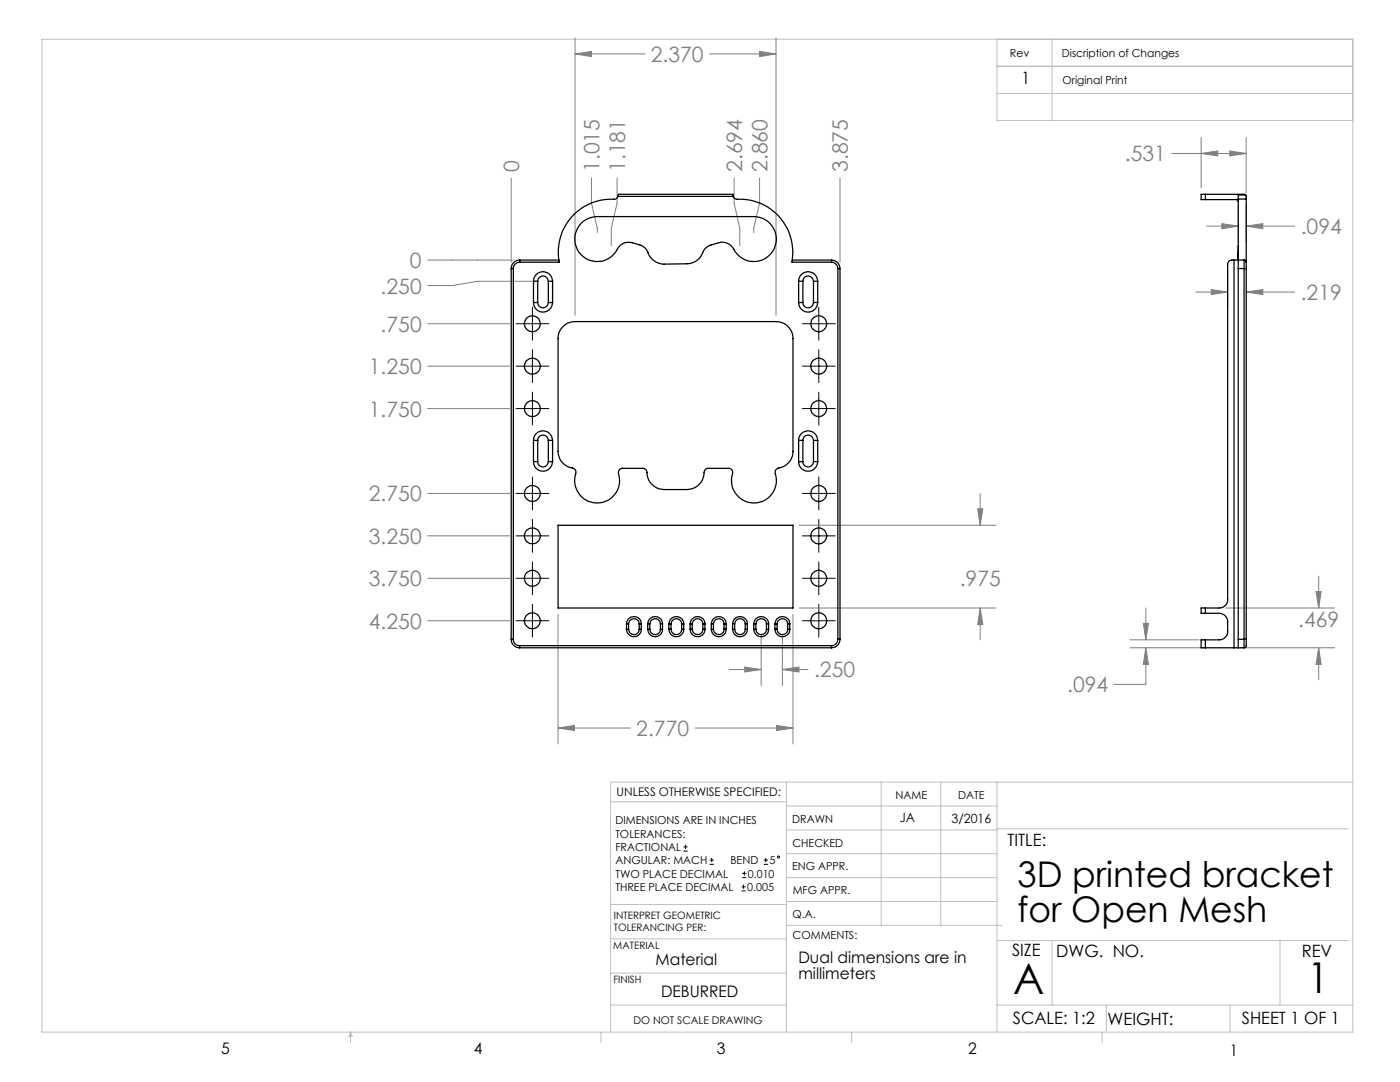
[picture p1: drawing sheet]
<svg xmlns="http://www.w3.org/2000/svg" width="279mm" height="216mm" viewBox="0 0 279 216" stroke-linecap="round" stroke-linejoin="round" font-family="sans-serif">
<g fill="none" stroke="#000" stroke-width=".2">
<path d="M103 64.6h6.5M103 73.1h6.5M106.3 61.3v6.6M106.3 69.8v6.5M106.3 78.2v6.6M160.1 64.6h6.6M160.1 73.1h6.6M163.4 61.3v6.6M163.4 69.8v6.5M163.4 78.2v6.6M103 81.5h6.5M103 98.5h6.5"/>
<path d="M106.3 95.2v6.5M160.1 81.5h6.6M160.1 98.5h6.6M163.4 95.2v6.5M103 106.9h6.5M103 115.4h6.5M106.3 103.6v6.6M106.3 112.1v6.6M160.1 106.9h6.6M160.1 115.4h6.6M163.4 103.6v6.6M163.4 112.1v6.6"/>
<path d="M103 123.9h6.5M106.3 120.6v6.5M160.1 123.9h6.6M163.4 120.6v6.5M136.4 169.8h.8M136.4 169h.8M136.8 168.6v.8M141.6 172.5h.9M141.6 171.6h.9M142 171.2v.8M148 177.8h.8M148 177h.8"/>
<path d="M148.1 175.1h.8M148.1 174.3h.8M148.4 176.5v.8M148.6 173.9v.8M152.4 172.5h.8M152.4 171.6h.8M152.8 171.2v.8"/>
<circle cx="155.4" cy="171" r=".2"/>
</g>
<g fill="none" stroke="#808080" stroke-width=".2">
<path d="M114.8 10.8l3.2-.5v1zM114.8 7.6v55.3M114.8 10.8h13.9M141.6 10.8h13.3M151.6 10.3l3.3 .5-3.3 .5zM154.9 7.6v55.3M102 35.5v16.8M118 35.5v5l1.2 5v.9M123.2 35.5v5l-1.2 5v3.5M146.5 35.5v5l1.1 5v3.5M151.6 35.5v5l-1.2 5v.9M167.6 35.5v16.8"/>
<path d="M233.9 30.6h14.8M239.7 30.6l3.3-.5v1zM239.7 27.4v10.1M245.4 30.1l3.3 .5-3.3 .5zM248.7 27.4v11.1M85.3 51.9h17.1M107.1 56.1h-11.8l-5 .9h-5M238.7 58.3h6.3M240.8 45.1h6.3M241.7 57.8l3.3 .5-3.3 .5zM243.8 44.6l3.3 .5-3.3 .5zM245 54v7.5"/>
<path d="M247.1 41v7.3M248.7 45.1l3.3-.5v1zM248.7 58.3l3.3-.5v1zM248.7 41v7.3M248.7 45.1h9.7M248.7 58.3h9.7M85.3 64.6h16.4M85.3 73.1h16.4M85.3 81.5h16.4M85.3 98.5h16.4M195.6 98.5v6.3M85.3 106.9h16.4"/>
<path d="M85.3 115.4h16.4M159.5 104.8h39.3M195.1 101.5h1l-.5 3.3zM262.6 118h1.1l-.5 3.3zM263.2 115v6.3M85.3 123.9h16.4M111.4 122.6v25.8M145.6 133.6h6.3M148.6 133.1l3.3 .5-3.3 .5zM151.9 126.8v10M156.1 133.6l3.4-.5v1zM156.1 126.8v10"/>
<path d="M156.1 133.6h5.2M158.3 122.6v25.8M159.5 121.3h39.3M195.6 121.3l.5 3.3h-1zM195.6 121.3v6.4M225.5 129.3h15.1M225.5 127.7h13.8M228.2 124.4h1l-.5 3.3zM228.7 129.3l.5 3.3h-1zM228.7 129.3v7.3h-6.4M228.7 121.3v6.4M244.6 121.3h21.7"/>
<path d="M247.5 129.3h18.8M263.2 129.3l.5 3.3h-1.1zM263.2 129.3v6.3M111.4 145.3l3.3-.6v1.1zM111.4 145.3h14.4M138.7 145.3h19.6M155 144.7l3.3 .6-3.3 .5z"/>
</g>
<g fill="none" stroke="#c0c0c0" stroke-width=".2">
<path d="M8.4 7.8h261.6v198.2h-261.6zM199 7.8v16.3h71M199 13.2h71M199 18.7h71M210 7.8v16.3M121.8 160h35.2M157 156.1v49.9M175.9 156.1v28.5M187.7 156.1v28.5M199 156.1v49.9M270 156.1h-148.2v49.9M157 170.4h42"/>
<path d="M157 165.6h42M157 160.8h42M157 175.1h42M157 179.9h42M199 165.4h70.1M121.8 194.2h35.2M121.8 187.3h35.2M121.8 180.5h35.2M157 184.6h42.9M199 187.7h70.1M210 187.7v12.9M255.4 187.7v12.9"/>
<path d="M70 206v2.1M70 206l.3 .8h-.7zM119.9 206v2.1M121.8 200.6h35.2M170 206v2.1M199 200.6h71M220 206v2.1M220.8 200.6v5.4M245.5 200.6v5.4"/>
</g>
<path d="M151.6 10.3l3.3 .5-3.3 .5zM114.8 10.8l3.2-.5v1zM195.6 121.3l.5 3.3h-1zM195.1 101.5h1l-.5 3.3zM111.4 145.3l3.3-.6v1.1zM155 144.7l3.3 .6-3.3 .5zM156.1 133.6l3.4-.5v1zM148.6 133.1l3.3 .5-3.3 .5zM245.4 30.1l3.3 .5-3.3 .5zM239.7 30.6l3.3-.5v1zM248.7 45.1l3.3-.5v1zM243.8 44.6l3.3 .5-3.3 .5zM263.2 129.3l.5 3.3h-1.1zM262.6 118h1.1l-.5 3.3zM248.7 58.3l3.3-.5v1zM241.7 57.8l3.3 .5-3.3 .5zM228.2 124.4h1l-.5 3.3zM228.7 129.3l.5 3.3h-1z" fill="#808080"/>
<g fill="none" stroke="#000" stroke-width=".25">
<path d="M123.3 39.2a.82 .82 0 0 1-.8 .6 10.5 10.5 0 0 0-10.9 12.5h-7.9M123.3 39.2l.1-.4h22.9v.4M123.3 39.2h23M146.3 39.2a.82 .82 0 0 0 .8 .6 10.6 10.6 0 0 1 10.9 12.5h7.9M240.6 38.8h-.9v1h.9M240.6 39.8h6.2l.3 .3v.2M240.6 38.8h7.8l.2 .1M240.6 38.8v1M247.1 39.7v12.2M247.1 39.7h1.6M248.6 38.9l.1 .8M248.6 38.9h-1.5v.8"/>
<path d="M248.7 39.7v12.6M102 53.6h.4M102 53.6v74M102.4 53.6v74M103.7 52.3a1.26 1.26 0 0 0-1.3 1.3M103.7 51.9v.4M103.7 51.9a1.69 1.69 0 0 0-1.7 1.7M103.7 51.9h7.8M106.5 56.1a1.91 1.91 0 0 1 1.9-1.9 1.91 1.91 0 0 1 1.9 1.9M106.5 56.1h.8M106.5 56.1v4.3M107.3 56.1a1.06 1.06 0 0 1 1.1-1 1.06 1.06 0 0 1 1 1"/>
<path d="M107.3 56.1v4.3M109.4 56.1h.9M109.4 56.1v4.3M110.3 56.1v4.3M116 44.6a4.6 4.6 0 0 1 3.2-1.4h31.3a4.5 4.5 0 0 1 3.6 7.1 4.5 4.5 0 0 1-7.9-.9 2.53 2.53 0 0 0-2.8-1l-1.5 .5a2.68 2.68 0 0 0-1.9 2 3.4 3.4 0 0 1-2.9 1.7l-4.6 .1a3.7 3.7 0 0 1-3.4-2.8l-.6-.6-.8-.4a4.3 4.3 0 0 0-3.2-.4l-.8 .5a6.2 6.2 0 0 1-3.2 3 4.5 4.5 0 0 1-5.1-1.9 4.5 4.5 0 0 1 .6-5.5zM158.1 51.9h7.8M159.4 56.1a1.91 1.91 0 0 1 1.9-1.9 1.91 1.91 0 0 1 1.9 1.9M159.4 56.1h.8M159.4 56.1v4.3M160.2 56.1a1.06 1.06 0 0 1 1.1-1 1.06 1.06 0 0 1 1 1M160.2 56.1v4.3M162.3 56.1h.9"/>
<path d="M162.3 56.1v4.3M163.2 56.1v4.3M165.9 52.3a1.33 1.33 0 0 1 1.3 1.3M165.9 51.9v.4M165.9 51.9a1.69 1.69 0 0 1 1.7 1.7M167.2 53.6h.4M167.2 53.6v74M167.6 53.6v74M246.3 51.9h.8M246.3 51.9a.97 .97 0 0 0-1.3 .8v66.9a1.69 1.69 0 0 1-1.7 1.7h-2.7M246.3 51.9v77.4M247.1 51.9v1.7"/>
<path d="M247.1 49.1v2.8M247.1 51.9h1.2M247.1 53.6h1.2M247.1 53.6v74M248.3 51.9v1.7M248.3 53.6h.4M248.3 51.9l.3 .2 .1 .2M248.3 53.6v74M248.7 52.3v1.3M248.7 53.6v74M106.5 60.4a1.91 1.91 0 0 0 1.9 1.9 1.91 1.91 0 0 0 1.9-1.9M106.5 60.4h.8"/>
<path d="M107.3 60.4a1.06 1.06 0 0 0 1.1 1 1.06 1.06 0 0 0 1-1M109.4 60.4h.9M112.4 65.2a3.2 3.2 0 0 1 2.4-1h40.1a3.4 3.4 0 0 1 3.4 3.4v22.5a3.6 3.6 0 0 1-3.2 3.4l-.4 .4a8.2 8.2 0 0 1 0 3.5 4.5 4.5 0 0 1-5.9 2.6 4.5 4.5 0 0 1-2.6-5.8l-.1-.4-.5-.3h-4.2a.84 .84 0 0 0-.9 .8 3.4 3.4 0 0 1-3.4 3.4h-4.6a3.5 3.5 0 0 1-3.5-3.8l-.6-.4h-4.2a.84 .84 0 0 0-.8 1 4.5 4.5 0 0 1-4.4 5.9 4.5 4.5 0 0 1-4.1-6.1 1 1 0 0 0-1.2-1 3.4 3.4 0 0 1-2.3-3.2v-22.5a3.1 3.1 0 0 1 1-2.4zM159.4 60.4a1.91 1.91 0 0 0 1.9 1.9 1.91 1.91 0 0 0 1.9-1.9M159.4 60.4h.8M160.2 60.4a1.06 1.06 0 0 0 1.1 1 1.06 1.06 0 0 0 1-1M162.3 60.4h.9M106.5 87.9a1.91 1.91 0 0 1 1.9-1.9 1.91 1.91 0 0 1 1.9 1.9M106.5 92.1a1.91 1.91 0 0 0 1.9 1.9 1.91 1.91 0 0 0 1.9-1.9M106.5 87.9h.8M106.5 92.1h.8M106.5 87.9v4.2"/>
<path d="M107.3 87.9a1.06 1.06 0 0 1 1.1-1.1 1.06 1.06 0 0 1 1 1.1M107.3 92.1a1.06 1.06 0 0 0 1.1 1.1 1.06 1.06 0 0 0 1-1.1M107.3 87.9v4.2M109.4 87.9h.9M109.4 92.1h.9M109.4 87.9v4.2M110.3 87.9v4.2M159.4 92.1a1.91 1.91 0 0 0 1.9 1.9 1.91 1.91 0 0 0 1.9-1.9M159.4 92.1h.8M159.4 87.9h.8M159.4 87.9a1.91 1.91 0 0 1 1.9-1.9 1.91 1.91 0 0 1 1.9 1.9M159.4 87.9v4.2"/>
<path d="M160.2 92.1a1.06 1.06 0 0 0 1.1 1.1 1.06 1.06 0 0 0 1-1.1M160.2 87.9a1.06 1.06 0 0 1 1.1-1.1 1.06 1.06 0 0 1 1 1.1M160.2 87.9v4.2M162.3 92.1h.9M162.3 87.9h.9M162.3 87.9v4.2M163.2 87.9v4.2M111.4 104.8h46.9v16.5h-46.9zM102 127.6h.4M102 127.6a1.69 1.69 0 0 0 1.7 1.7M102.4 127.6a1.21 1.21 0 0 0 1.3 1.2M103.7 128.8v.5"/>
<path d="M103.7 128.8h62.2M103.7 129.3h62.2M125 124.5a1.48 1.48 0 0 1 1.5-1.5 1.48 1.48 0 0 1 1.5 1.5M125 125.6a1.48 1.48 0 0 0 1.5 1.4 1.48 1.48 0 0 0 1.5-1.4M125 124.5h.4M125 125.6h.4M125 124.5v1.1M125.4 124.5a1.06 1.06 0 0 1 1.1-1 1.06 1.06 0 0 1 1.1 1M125.4 125.6a1.06 1.06 0 0 0 1.1 1 1.06 1.06 0 0 0 1.1-1M125.4 124.5v1.1M127.6 124.5h.4M127.6 125.6h.4"/>
<path d="M127.6 124.5v1.1M128 124.5v1.1M129.3 124.5a1.48 1.48 0 0 1 1.4-1.5 1.48 1.48 0 0 1 1.5 1.5M129.3 125.6a1.48 1.48 0 0 0 1.4 1.4 1.48 1.48 0 0 0 1.5-1.4M129.3 125.6h.4M129.3 124.5h.4M129.3 124.5v1.1M129.7 125.6a1.06 1.06 0 0 0 1 1 1.06 1.06 0 0 0 1.1-1M129.7 124.5a1.06 1.06 0 0 1 1-1 1.06 1.06 0 0 1 1.1 1M129.7 124.5v1.1M131.8 125.6h.4M131.8 124.5h.4"/>
<path d="M131.8 124.5v1.1M132.2 124.5v1.1M133.5 125.6a1.48 1.48 0 0 0 1.5 1.4 1.48 1.48 0 0 0 1.5-1.4M133.5 124.5a1.48 1.48 0 0 1 1.5-1.5 1.48 1.48 0 0 1 1.5 1.5M133.5 125.6h.4M133.5 124.5h.4M133.5 124.5v1.1M133.9 125.6a1.06 1.06 0 0 0 1.1 1 1.06 1.06 0 0 0 1-1M133.9 124.5a1.06 1.06 0 0 1 1.1-1 1.06 1.06 0 0 1 1 1M133.9 124.5v1.1M136 125.6h.5M136 124.5h.5"/>
<path d="M136 124.5v1.1M136.5 124.5v1.1M137.7 125.6a1.48 1.48 0 0 0 1.5 1.4 1.48 1.48 0 0 0 1.5-1.4M137.7 124.5a1.48 1.48 0 0 1 1.5-1.5 1.48 1.48 0 0 1 1.5 1.5M137.7 125.6h.4M137.7 124.5h.4M137.7 124.5v1.1M138.1 125.6a1.06 1.06 0 0 0 1.1 1 1.06 1.06 0 0 0 1.1-1M138.1 124.5a1.06 1.06 0 0 1 1.1-1 1.06 1.06 0 0 1 1.1 1M138.1 124.5v1.1M140.3 125.6h.4M140.3 124.5h.4"/>
<path d="M140.3 124.5v1.1M140.7 124.5v1.1M142 125.6a1.48 1.48 0 0 0 1.4 1.4 1.48 1.48 0 0 0 1.5-1.4M142 124.5a1.48 1.48 0 0 1 1.4-1.5 1.48 1.48 0 0 1 1.5 1.5M142 124.5h.4M142 125.6h.4M142 124.5v1.1M142.4 124.5a1.06 1.06 0 0 1 1-1 1.06 1.06 0 0 1 1.1 1M142.4 125.6a1.06 1.06 0 0 0 1 1 1.06 1.06 0 0 0 1.1-1M142.4 124.5v1.1M144.5 124.5h.4M144.5 125.6h.4"/>
<path d="M144.5 124.5v1.1M144.9 124.5v1.1M146.2 125.6a1.48 1.48 0 0 0 1.5 1.4 1.48 1.48 0 0 0 1.5-1.4M146.2 125.6h.4M146.2 124.5a1.48 1.48 0 0 1 1.5-1.5 1.48 1.48 0 0 1 1.5 1.5M146.2 124.5h.4M146.2 124.5v1.1M146.6 125.6a1.06 1.06 0 0 0 1.1 1 1.06 1.06 0 0 0 1-1M146.6 124.5a1.06 1.06 0 0 1 1.1-1 1.06 1.06 0 0 1 1 1M146.6 124.5v1.1M148.7 125.6h.5M148.7 124.5h.5"/>
<path d="M148.7 124.5v1.1M149.2 124.5v1.1M150.4 124.5a1.48 1.48 0 0 1 1.5-1.5 1.48 1.48 0 0 1 1.5 1.5M150.4 125.6a1.48 1.48 0 0 0 1.5 1.4 1.48 1.48 0 0 0 1.5-1.4M150.4 124.5h.4M150.4 125.6h.4M150.4 124.5v1.1M150.8 124.5a1.06 1.06 0 0 1 1.1-1 1.06 1.06 0 0 1 1.1 1M150.8 125.6a1.06 1.06 0 0 0 1.1 1 1.06 1.06 0 0 0 1.1-1M150.8 124.5v1.1M153 124.5h.4M153 125.6h.4"/>
<path d="M153 124.5v1.1M153.4 124.5v1.1M154.7 124.5a1.48 1.48 0 0 1 1.4-1.5 1.48 1.48 0 0 1 1.5 1.5M154.7 125.6a1.48 1.48 0 0 0 1.4 1.4 1.48 1.48 0 0 0 1.5-1.4M154.7 124.5h.4M154.7 125.6h.4M154.7 124.5v1.1M155.1 124.5a1.06 1.06 0 0 1 1-1 1.06 1.06 0 0 1 1.1 1M155.1 125.6a1.06 1.06 0 0 0 1 1 1.06 1.06 0 0 0 1.1-1M155.1 124.5v1.1M157.2 124.5h.4M157.2 125.6h.4"/>
<path d="M157.2 124.5v1.1M157.6 124.5v1.1M165.9 128.8v.5M167.2 127.6a1.26 1.26 0 0 1-1.3 1.2M167.2 127.6h.4M167.6 127.6a1.69 1.69 0 0 1-1.7 1.7M240.6 127.7h-.9v1.6h.9M240.6 121.3h-.9v1.1h.9M240.6 122.4h2.7a1.69 1.69 0 0 1 1.7 1.7v1.9a1.69 1.69 0 0 1-1.7 1.7h-2.7M240.6 129.3h5.7M240.6 121.3v1.1M240.6 127.7v1.6"/>
<path d="M246.3 129.3h.8M247.1 127.6v1.7M247.1 129.3h1.2M247.1 127.6h1.2M248.3 127.6h.4M248.3 127.6v1.7M248.7 127.6v1.4l-.4 .3"/>
<circle cx="106.2" cy="64.6" r="1.59"/>
<circle cx="106.2" cy="73.1" r="1.59"/>
<circle cx="163.4" cy="64.6" r="1.59"/>
<circle cx="163.4" cy="73.1" r="1.59"/>
<circle cx="106.2" cy="98.5" r="1.59"/>
<circle cx="106.2" cy="81.5" r="1.59"/>
<circle cx="163.4" cy="98.5" r="1.59"/>
<circle cx="163.4" cy="81.5" r="1.59"/>
<circle cx="106.2" cy="106.9" r="1.59"/>
<circle cx="106.2" cy="115.4" r="1.59"/>
<circle cx="163.4" cy="106.9" r="1.59"/>
<circle cx="163.4" cy="115.4" r="1.59"/>
<circle cx="106.2" cy="123.9" r="1.59"/>
<circle cx="163.4" cy="123.9" r="1.59"/>
</g>
<g font-size="8.5">
<text x="202.2" y="198.3">A</text>
<text x="260.9" y="198.1">1</text>
</g>
<g font-size="7.1">
<text x="203.1" y="176.9">3D printed bracket</text>
<text x="203.1" y="184">for Open Mesh</text>
</g>
<g font-size="4.2" fill="#808080">
<text x="129.9" y="12.4">2.370</text>
<text x="103.6" y="34.3" transform="rotate(-90 103.6 34.3)">0</text>
<text x="119.7" y="34.3" transform="rotate(-90 119.7 34.3)">1.015</text>
<text x="124.8" y="34.3" transform="rotate(-90 124.8 34.3)">1.181</text>
<text x="148.1" y="34.3" transform="rotate(-90 148.1 34.3)">2.694</text>
<text x="153.2" y="34.3" transform="rotate(-90 153.2 34.3)">2.860</text>
<text x="169.2" y="34.3" transform="rotate(-90 169.2 34.3)">3.875</text>
<text x="224.5" y="32.2">.531</text>
<text x="259.6" y="46.7">.094</text>
<text x="81.8" y="53.5">0</text>
<text x="76" y="58.6">.250</text>
<text x="259.6" y="59.9">.219</text>
<text x="76" y="66.2">.750</text>
<text x="73.6" y="74.7">1.250</text>
<text x="73.6" y="83.1">1.750</text>
<text x="73.6" y="100.1">2.750</text>
<text x="73.6" y="108.5">3.250</text>
<text x="73.6" y="117">3.750</text>
<text x="191.5" y="117">.975</text>
<text x="73.6" y="125.5">4.250</text>
<text x="259.1" y="125.1">.469</text>
<text x="162.5" y="135.2">.250</text>
<text x="213" y="138.1">.094</text>
<text x="127" y="146.8">2.770</text>
</g>
<g font-size="3.4">
<text x="203.9" y="16.8">1</text>
<text x="201.1" y="168.8">TITLE:</text>
<text x="202" y="190.8">SIZE</text>
<text x="210.8" y="190.9">DWG. NO.</text>
<text x="259.8" y="191">REV</text>
<text x="202.1" y="204.4">SCALE: 1:2</text>
<text x="221" y="204.5">WEIGHT:</text>
<text x="247.8" y="204.4">SHEET 1 OF 1</text>
</g>
<g font-size="3.2">
<text x="130.8" y="192.5">Material</text>
<text x="159.3" y="192.2">Dual dimensions are in</text>
<text x="159.3" y="195.4">millimeters</text>
<text x="131.9" y="198.9">DEBURRED</text>
<text x="44.2" y="210.4">5</text>
<text x="94.6" y="210.3">4</text>
<text x="143.1" y="210.4">3</text>
<text x="193.2" y="210.3">2</text>
<text x="245.4" y="210.6">1</text>
</g>
<g font-size="2.5">
<text x="179.6" y="164.1">JA</text>
<text x="189.9" y="164.2">3/2016</text>
</g>
<text font-size="2.4" x="123.1" y="158.9">UNLESS OTHERWISE SPECIFIED:</text>
<g font-size="2.2">
<text x="201.6" y="11.4">Rev</text>
<text x="211.9" y="11.4">Discription of Changes</text>
<text x="212" y="16.8">Original Print</text>
<text x="178.7" y="159.4">NAME</text>
<text x="191.2" y="159.4">DATE</text>
<text x="122.8" y="164.5">DIMENSIONS ARE IN INCHES</text>
<text x="122.8" y="167.1">TOLERANCES:</text>
<text x="158.1" y="164.2">DRAWN</text>
<text x="122.8" y="169.8">FRACTIONAL</text>
<text x="122.8" y="172.5">ANGULAR: MACH</text>
<text x="145.8" y="172.5">BEND</text>
<text x="153.5" y="172.5">5</text>
<text x="158.1" y="173.7">ENG APPR.</text>
<text x="158.2" y="169.1">CHECKED</text>
<text x="122.8" y="177.8">THREE PLACE DECIMAL</text>
<text x="122.8" y="175.1">TWO PLACE DECIMAL</text>
<text x="149.1" y="177.8">0.005</text>
<text x="149.3" y="175.1">0.010</text>
<text x="158.2" y="178.4">MFG APPR.</text>
<text x="158.2" y="183.2">Q.A.</text>
<text x="158.2" y="187.4">COMMENTS:</text>
</g>
<text font-size="2.1" x="126.4" y="204.3">DO NOT SCALE DRAWING</text>
<g font-size="2">
<text x="122.5" y="183.3">INTERPRET GEOMETRIC</text>
<text x="122.5" y="185.9">TOLERANCING PER:</text>
<text x="122.4" y="189.4">MATERIAL</text>
<text x="122.4" y="196.2">FINISH</text>
</g>
</svg>
